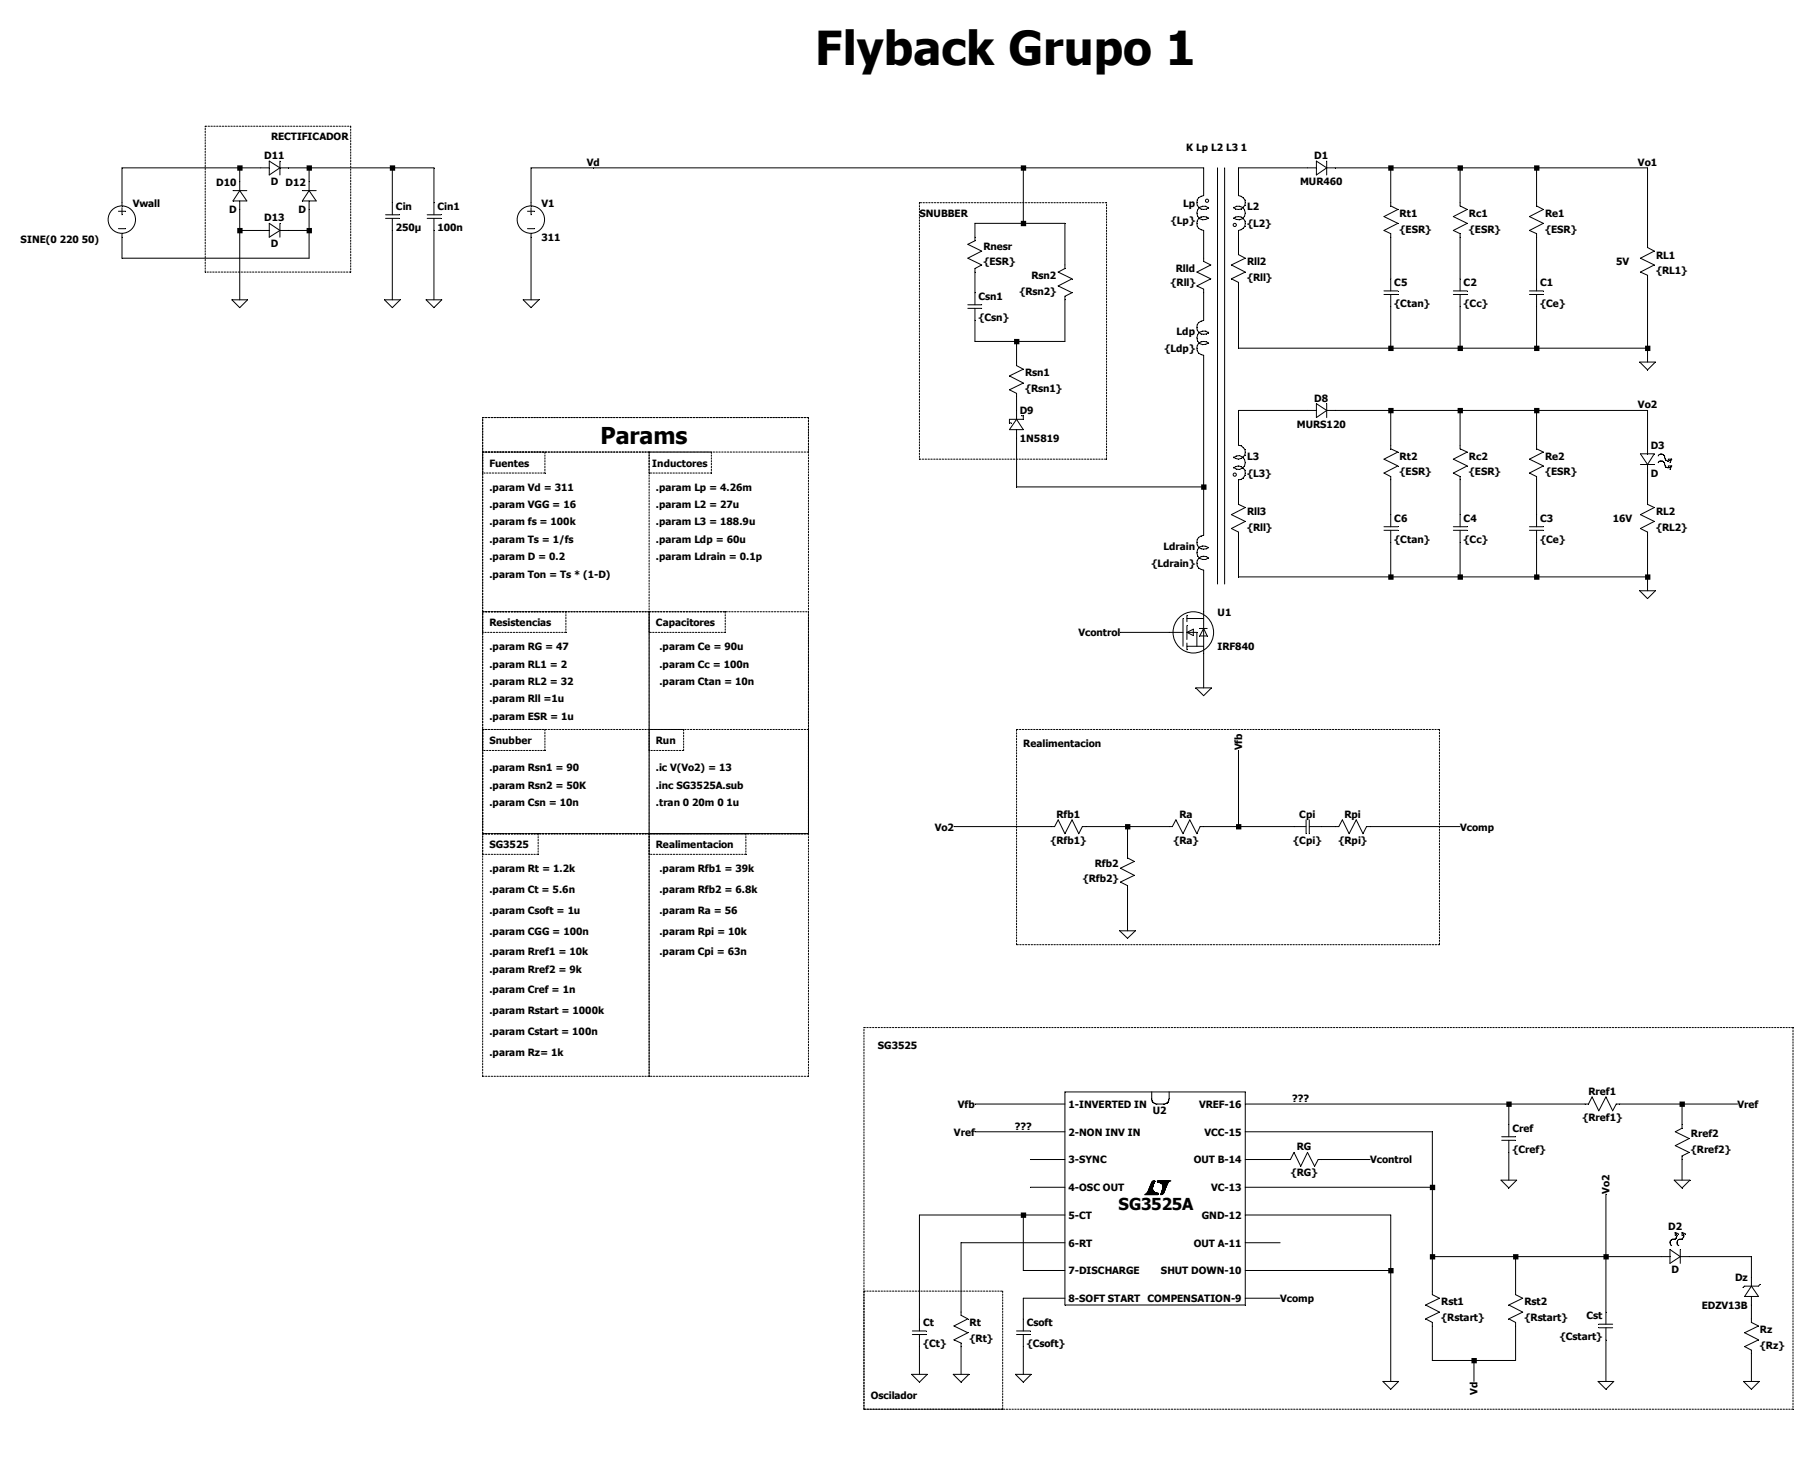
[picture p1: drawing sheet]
<svg xmlns="http://www.w3.org/2000/svg" width="216mm" height="174mm" viewBox="0 0 216 174" stroke-linecap="round" stroke-linejoin="round" font-family="sans-serif">
<g fill="none" stroke="#000" stroke-width=".12">
<path d="M28.5 20v2.7M32 20h-17.5v4.5M32 19.2l1.3 .8-1.3 .8zM33.3 20h18.3v5.6M33.3 19.2v1.6M36.8 20v2.7M46.7 20v5.6M121.8 20v6.6M144.9 20v49.5M145.8 20v49.5M156.7 20h-9.3v3.3a.82 .82 0 0 1 .8 1.1 .82 .82 0 0 1-1.4 .3M156.7 19.2l1.2 .8-1.2 .8z"/>
<path d="M157.9 20h38.2v9.5l.8 .4-1.7 .8 1.7 .8-1.7 .9 .9 .4v10.3M157.9 19.2v1.6M165.5 20v4.5l.9 .4-1.7 .9 1.7 .8-1.7 .8 .8 .4v6.8M173.8 20v4.5l.8 .4-1.6 .9 1.6 .8-1.6 .8 .8 .4v6.8M182.9 20v4.5l.8 .4-1.7 .9 1.7 .8-1.7 .8 .9 .4v6.8M14.1 25.1h.8M14.1 27.2h.8M14.5 24.7v.9M27.6 35.7h1.9l-1 .9zM27.7 22.7h1.7M28.5 22.7l.9 1.2h-1.7zM28.5 23.9v11.8"/>
<path d="M28.5 27.4h3.5M32 26.6l1.3 .8-1.3 .8zM33.3 26.6v1.6M33.3 27.4h3.5M36 22.7h1.6M36.8 23.9v6.8h-22.3v-2.9M36.8 22.7l.8 1.2h-1.6zM45.8 35.7h1.8l-.9 .9zM45.9 25.6h1.6M45.9 26h1.6M46.7 26v9.7M50.7 35.7h1.9l-1 .9z"/>
<path d="M50.8 25.6h1.7M50.8 26h1.7M51.6 26v9.7M62.3 35.7h1.8l-.9 .9zM62.8 25.1h.8M62.8 27.2h.8M63.2 24.5v-4.5h80.1v3.3a.82 .82 0 0 0-.8 1.1 .82 .82 0 0 0 1.3 .3M63.2 24.7v.9M63.2 27.8v7.9M115.2 36.7h1.6M115.2 36.3h1.6M116 36.3v-4.3l.8-.5-1.6-.8 1.6-.8-1.6-.8 .8-.4v-2.1h10.7v5.4l-.8 .4 1.7 .8-1.7 .8 1.7 .8-.9 .5v5.3h-10.7v-3.9"/>
<path d="M143.8 24.8a.82 .82 0 0 0-1.1 0 .82 .82 0 0 0 0 1.1 .82 .82 0 0 0 1.1 0M143.8 26a.84 .84 0 0 0-1.3 .3 .84 .84 0 0 0 .8 1.1v3.7l.8 .4-1.6 .9 1.6 .8-1.6 .8 .8 .4v3.7a.82 .82 0 0 0-.8 1.2 .82 .82 0 0 0 1.3 .2M143.8 39.6a.82 .82 0 0 0-1.1 0 .82 .82 0 0 0 0 1.2 .82 .82 0 0 0 1.1 0M146.8 24.8a.82 .82 0 0 1 1.2 0 .82 .82 0 0 1 0 1.1 .82 .82 0 0 1-1.2 0M146.8 26a.84 .84 0 0 1 1.4 .3 .84 .84 0 0 1-.8 1.1v2.9l.8 .4-1.6 .8 1.6 .9-1.6 .8 .8 .4v7.8h48.7M164.7 34.6h1.7M164.7 35h1.7M165.5 35v6.4M173 34.6h1.6M173 35h1.6M173.8 35v6.4M182 34.6h1.7"/>
<path d="M182 35h1.7M182.9 35v6.4M57.4 49.7h38.8v78.4h-38.8zM57.4 53.8h38.8M64.9 53.8v2.5h-7.5M77.3 53.8v74.3M84.7 53.8v2.5h-7.4M121 49.9l.8 1.2h-1.7zM121 40.6v2.9l.8 .4-1.7 .8 1.7 .9-1.7 .8 .9 .4v3.1M121 51.1v6.9h22.3M121.6 49.5h.2v.4h-1.7v.4h.3M143.8 40.8a.84 .84 0 0 0-1.3 .3 .84 .84 0 0 0 .8 1.2v21.4a.84 .84 0 0 0-.8 1.2 .84 .84 0 0 0 1.3 .2"/>
<path d="M146.8 54.5a.82 .82 0 0 1 1.2 0 .82 .82 0 0 1 0 1.1 .82 .82 0 0 1-1.2 0M146.8 55.7a.82 .82 0 0 1 1.4 .3 .82 .82 0 0 1-.8 1.1v2.9l.8 .4-1.6 .9 1.6 .8-1.6 .8 .8 .4v5.4h48.7M156.7 48l1.2 .8-1.2 .9zM156.7 48.8h-9.3v4.2a.82 .82 0 0 1 .8 1.1 .82 .82 0 0 1-1.4 .3M157.9 48.8h38.2v5.2M157.9 48v1.7M165.5 48.8v4.6l.9 .4-1.7 .8 1.7 .9-1.7 .8 .8 .4v6M173.8 48.8v4.6l.8 .4-1.6 .8 1.6 .9-1.6 .8 .8 .4v6M182.9 48.8v4.6l.8 .4-1.7 .8 1.7 .9-1.7 .8 .9 .4v6M195.2 43.1h1.8l-.9 .9zM195.2 55.3h1.7M195.2 54h1.7l-.8 1.3z"/>
<path d="M196.1 55.3v4.7l.8 .4-1.7 .9 1.7 .8-1.7 .8 .9 .4v7M197.4 54.3a.43 .43 0 0 1 .5-.2 .43 .43 0 0 1 .3 .5 .4 .4 0 0 0 .3 .3 .4 .4 0 0 0 .4-.3M197.4 55.1v-.1a.45 .45 0 0 1 .5-.1 .45 .45 0 0 1 .3 .5v.2l.3 .1h.2l.2-.2M198.5 54.6h.5l-.2 .5M198.5 55.5h.5l-.2 .4M57.4 72.8h38.8M67.4 72.8v2.5h-10M86.3 72.8v2.5h-9M133.3 75.3h7.5M140.8 73.6v3.3M141.3 75.3h1.2v1.6M141.3 73.2v.8"/>
<path d="M141.3 74.5v1.6M141.3 76.5v.8M141.3 76.9h2M141.3 73.6h2M141.3 75.3l.7-.4v.7zM142.8 74.8h.9M143.3 74.8l.4 .9h-.9zM143.8 66.5a.82 .82 0 0 0-1.3 .2 .82 .82 0 0 0 .8 1.2v14M143.8 65.2a.82 .82 0 0 0-1.1 0 .82 .82 0 0 0 0 1.2 .82 .82 0 0 0 1.1 0M164.7 62.7h1.7M164.7 63.1h1.7M165.5 63.1v5.6"/>
<path d="M173 62.7h1.6M173 63.1h1.6M173.8 63.1v5.6M182 62.7h1.7M182 63.1h1.7M182.9 63.1v5.6M195.2 70.3h1.8l-.9 .9zM57.4 99.2h38.8M57.4 86.8h38.8M64.1 99.2v2.5h-6.7M64.9 86.8v2.5h-7.5M81.4 86.8v2.5h-4.1"/>
<path d="M88.8 99.2v2.5h-11.5M113.5 98.4h12l.4-.8 .8 1.6 .9-1.6 .8 1.6 .4-.8h10.7l.5-.8 .8 1.6 .8-1.6 .9 1.6 .3-.8h12.6M121 86.8h50.3v25.6h-50.3zM134.2 98.4v3.7l.8 .4-1.7 .8 1.7 .9-1.7 .8 .9 .4v5.4M142.3 81.9h1.9l-.9 .9zM147.4 89.3v9.1M155.4 97.6v1.6M155.8 98.4h3.5l.5-.8 .8 1.6 .8-1.6 .8 1.6 .4-.8h11.2M155.8 97.6v1.6M133.3 110.8h1.8l-.9 .9zM102.8 122.3h110.6v45.4h-110.6zM116 131.4h10.7"/>
<path d="M116 134.7h10.7M122.6 138h4.1M126.7 130h21.5v25.3h-21.5zM137.1 130v1.1l.1 .1 .4 .2h1l.3-.1 .2-.5v-.8M148.2 131.4h40.9l.4-.8 .8 1.6 .8-1.6 .8 1.6 .5-.8h14.4M148.2 138h5.4l.4-.8 .8 1.6 .8-1.6 .9 1.6 .4-.8h6.2M148.2 134.7h22.3v19.4l.8 .4-1.6 .8 1.6 .9-1.6 .8 .8 .4v4.5h9.9v-4.5l-.8-.4 1.6-.8-1.6-.9 1.6-.8-.8-.4v-4.5M178.7 135.3h1.7M178.7 135.7h1.7M179.6 131.4v3.9M179.6 135.7v4.8M200.2 131.4v2.9l-.8 .4 1.6 .8-1.6 .9 1.6 .8-.8 .4v2.9"/>
<path d="M102.8 153.7h16.5v14M108.6 158.4h1.6M108.6 158.8h1.6M109.4 158.8v4.8M121 158.4h1.6M121 158.8h1.6M121.8 144.6v6.6h4.9M121.8 158.8v4.8M122.6 141.3h4.1M126.7 154.5h-4.9v3.9M126.7 147.9h-12.3v8.6l.8 .5-1.7 .8 1.7 .8-1.7 .9 .9 .3v3.8M126.7 144.6h-17.3v13.8"/>
<path d="M136.2 142.2h1.6M136.3 142.2h1.5M136.4 142.1h1.4M136.5 142h1.3M136.6 141.9h1M136.6 141.9h.8M136.7 141.8h.6M136.7 141.7h.5M136.7 141.6h.5M136.8 141.5h.4M136.8 141.4h.4M136.8 141.3h.4"/>
<path d="M136.9 141.2h.3M136.9 141.3h.3M136.9 141.1h.3M136.9 141h.4M137 140.9h.3M137 141h.3M137 140.8h.3M137.1 140.7h.3M137.1 140.8h.3M137.2 140.6h.2M137.3 140.5h.2M137.8 140.6h1.4"/>
<path d="M137.8 140.6h1.3M137.8 140.7h1.3M137.8 140.5h1.6M138 140.8h1M138.1 142.2h.2M138.1 142.2h.1M138.1 140.8h.9M138.2 142.1h.2M138.2 142h.3M138.2 141.9h.3M138.2 140.8h.8M138.3 141.9h.3"/>
<path d="M138.3 141.8h.3M138.3 140.9h.6M138.3 141.7h.3M138.3 141h.6M138.3 141.6h.3M138.3 141.6h.4M138.4 141h.5M138.4 141.1h.5M138.4 141.5h.3M138.4 141.4h.3M138.4 141.2h.4M138.4 141.3h.4"/>
<path d="M148.2 141.3h22.3M148.2 144.6h17.3v19.8M148.2 147.9h4.2M148.2 151.2h17.3M148.2 154.5h4.2M170.5 149.6h28.3M178.6 140.5h1.9l-.9 .9zM190.3 158h1.6M190.3 157.6h1.6M191.1 142.1v15.5M191.1 158v6.4M198.8 148.7l1.2 .9-1.2 .8z"/>
<path d="M199.3 140.5h1.8l-.9 .9zM199.3 146.7a.41 .41 0 0 1 .3 .6 .41 .41 0 0 1-.5 .2 .41 .41 0 0 0-.3 .3 .41 .41 0 0 0 .2 .4M199.8 146.9l-.4-.2v.4M200 149.6h8.4v3.5M200 148.7v1.7M200.2 146.7l.2 .2a.52 .52 0 0 1-.6 .6l-.2 .2a.36 .36 0 0 0 .2 .5M200.6 146.9l-.4-.2v.4M208.4 153.1l.9 1.2h-1.7zM208.4 154.3v3.1l.9 .4-1.7 .8 1.7 .9-1.7 .8 .8 .4v3.7M209.5 152.9l-.2 .2h-1.7l-.2 .1M108.5 163.6h1.9l-1 .9zM113.5 163.6h1.8l-.9 .9z"/>
<path d="M120.9 163.6h1.8l-.9 .9zM164.6 164.4h1.9l-1 1zM175.4 161.9v2.5M190.2 164.4h1.9l-1 1zM207.5 164.4h1.9l-1 1z"/>
<circle cx="14.5" cy="26.1" r="1.63"/>
<circle cx="63.2" cy="26.1" r="1.63"/>
<circle cx="143.7" cy="23.9" r=".19"/>
<circle cx="147" cy="26.8" r=".19"/>
<circle cx="147" cy="56.5" r=".19"/>
<circle cx="142" cy="75.3" r="2.43"/>
</g>
<path d="M28.2 19.7h.7v.6h-.7zM28.2 27.1h.7v.7h-.7zM36.5 19.7h.6v.6h-.6zM36.5 27.1h.6v.7h-.6zM46.4 19.7h.6v.6h-.6zM120.7 40.3h.6v.7h-.6zM121.5 19.7h.6v.6h-.6zM121.5 26.3h.6v.6h-.6zM121.5 144.3h.6v.6h-.6zM133.9 98.1h.6v.6h-.6zM143 57.7h.6v.6h-.6zM147.1 98.1h.6v.6h-.6zM165.2 19.7h.7v.6h-.7zM165.2 41.1h.7v.7h-.7zM165.2 48.6h.7v.6h-.7zM165.2 68.4h.7v.6h-.7zM165.2 150.9h.7v.6h-.7zM170.2 141h.6v.6h-.6zM170.2 149.3h.6v.6h-.6zM173.5 19.7h.6v.6h-.6zM173.5 41.1h.6v.7h-.6zM173.5 48.6h.6v.6h-.6zM173.5 68.4h.6v.6h-.6zM175.1 161.6h.7v.7h-.7zM179.3 131.1h.6v.6h-.6zM180.1 149.3h.6v.6h-.6zM182.6 19.7h.6v.6h-.6zM182.6 41.1h.6v.7h-.6zM182.6 48.6h.6v.6h-.6zM182.6 68.4h.6v.6h-.6zM190.8 149.3h.7v.6h-.7zM195.8 41.1h.6v.7h-.6zM195.8 68.4h.6v.6h-.6zM199.9 131.1h.6v.6h-.6z" fill-rule="evenodd" fill="#000"/>
<path d="M24.4 15h17.3M41.7 15v17.4M24.4 32.4v-17.4M41.7 32.4h-17.3M109.4 24.1v30.5M131.7 24.1h-22.3M109.4 54.6h22.3M131.7 54.6v-30.5" fill="none" stroke="#000" stroke-width=".12" stroke-dasharray=".2 .2"/>
<text font-size="5.6" x="97" y="7.8">Flyback Grupo 1</text>
<text font-size="2.8" x="71.5" y="52.9">Params</text>
<text font-size="2" x="133.1" y="144.1">SG3525A</text>
<g font-size="1.2">
<text x="32.3" y="16.7">RECTIFICADOR</text>
<text x="141.2" y="18">K Lp L2 L3 1</text>
<text x="25.7" y="22.1">D10</text>
<text x="31.5" y="18.9">D11</text>
<text x="32.2" y="22">D</text>
<text x="34" y="22.1">D12</text>
<text x="69.8" y="19.7">Vd</text>
<text x="154.7" y="22">MUR460</text>
<text x="156.4" y="18.9">D1</text>
<text x="194.9" y="19.7">Vo1</text>
<text x="2.5" y="28.9">SINE(0 220 50)</text>
<text x="15.8" y="24.6">Vwall</text>
<text x="27.3" y="25.4">D</text>
<text x="31.5" y="26.3">D13</text>
<text x="32.2" y="29.4">D</text>
<text x="35.5" y="25.4">D</text>
<text x="47.1" y="25">Cin</text>
<text x="47.1" y="27.5">250µ</text>
<text x="52.1" y="25">Cin1</text>
<text x="52.1" y="27.5">100n</text>
<text x="64.4" y="24.6">V1</text>
<text x="64.4" y="28.7">311</text>
<text x="109.4" y="25.8">SNUBBER</text>
<text x="117.1" y="29.8">Rnesr</text>
<text x="139.4" y="26.6">{Lp}</text>
<text x="140.8" y="24.6">Lp</text>
<text x="148.4" y="25">L2</text>
<text x="148.4" y="27">{L2}</text>
<text x="166.6" y="25.8">Rt1</text>
<text x="166.6" y="27.7">{ESR}</text>
<text x="174.8" y="25.8">Rc1</text>
<text x="174.8" y="27.7">{ESR}</text>
<text x="183.9" y="25.8">Re1</text>
<text x="183.9" y="27.7">{ESR}</text>
<text x="116.5" y="35.7">Csn1</text>
<text x="117.1" y="31.6">{ESR}</text>
<text x="121.3" y="35.1">{Rsn2}</text>
<text x="122.8" y="33.2">Rsn2</text>
<text x="139.3" y="34.1">{Rll}</text>
<text x="140" y="32.4">Rlld</text>
<text x="148.4" y="31.6">Rll2</text>
<text x="148.4" y="33.4">{Rll}</text>
<text x="165.9" y="34.1">C5</text>
<text x="174.2" y="34.1">C2</text>
<text x="183.3" y="34.1">C1</text>
<text x="192.4" y="31.6">5V</text>
<text x="197.1" y="30.8">RL1</text>
<text x="197.1" y="32.6">{RL1}</text>
<text x="116.5" y="38.2">{Csn}</text>
<text x="138.6" y="41.9">{Ldp}</text>
<text x="140" y="39.8">Ldp</text>
<text x="165.9" y="36.5">{Ctan}</text>
<text x="174.2" y="36.5">{Cc}</text>
<text x="183.3" y="36.5">{Ce}</text>
<text x="122" y="44.8">Rsn1</text>
<text x="122" y="46.6">{Rsn1}</text>
<text x="156.4" y="47.8">D8</text>
<text x="121.4" y="49.3">D9</text>
<text x="121.4" y="52.6">1N5819</text>
<text x="154.3" y="50.9">MURS120</text>
<text x="194.9" y="48.6">Vo2</text>
<text x="196.5" y="53.5">D3</text>
<text x="58.3" y="58.4">.param Vd = 311</text>
<text x="58.3" y="55.5">Fuentes</text>
<text x="77.6" y="55.5">Inductores</text>
<text x="78.1" y="58.4">.param Lp = 4.26m</text>
<text x="148.4" y="54.7">L3</text>
<text x="148.4" y="56.8">{L3}</text>
<text x="166.6" y="54.7">Rt2</text>
<text x="166.6" y="56.6">{ESR}</text>
<text x="174.8" y="54.7">Rc2</text>
<text x="174.8" y="56.6">{ESR}</text>
<text x="183.9" y="54.7">Re2</text>
<text x="183.9" y="56.6">{ESR}</text>
<text x="196.5" y="56.8">D</text>
<text x="58.3" y="60.5">.param VGG = 16</text>
<text x="58.3" y="62.5">.param fs = 100k</text>
<text x="58.3" y="64.6">.param Ts = 1/fs</text>
<text x="78.1" y="60.5">.param L2 = 27u</text>
<text x="78.1" y="62.5">.param L3 = 188.9u</text>
<text x="78.1" y="64.6">.param Ldp = 60u</text>
<text x="138.5" y="65.4">Ldrain</text>
<text x="148.4" y="61.3">Rll3</text>
<text x="148.4" y="63.2">{Rll}</text>
<text x="165.9" y="62.1">C6</text>
<text x="165.9" y="64.6">{Ctan}</text>
<text x="174.2" y="62.1">C4</text>
<text x="174.2" y="64.6">{Cc}</text>
<text x="183.3" y="62.1">C3</text>
<text x="183.3" y="64.6">{Ce}</text>
<text x="191.9" y="62.1">16V</text>
<text x="197.1" y="61.3">RL2</text>
<text x="197.1" y="63.2">{RL2}</text>
<text x="58.3" y="66.7">.param D = 0.2</text>
<text x="58.3" y="68.7">.param Ton = Ts * (1-D)</text>
<text x="78.1" y="66.7">.param Ldrain = 0.1p</text>
<text x="137" y="67.5">{Ldrain}</text>
<text x="58.3" y="77.4">.param RG = 47</text>
<text x="58.3" y="74.5">Resistencias</text>
<text x="78.1" y="74.5">Capacitores</text>
<text x="78.5" y="77.4">.param Ce = 90u</text>
<text x="128.4" y="75.7">Vcontrol</text>
<text x="144.9" y="73.3">U1</text>
<text x="144.9" y="77.4">IRF840</text>
<text x="58.3" y="79.5">.param RL1 = 2</text>
<text x="58.3" y="81.5">.param RL2 = 32</text>
<text x="58.3" y="83.6">.param Rll =1u</text>
<text x="78.5" y="79.5">.param Cc = 100n</text>
<text x="78.5" y="81.5">.param Ctan = 10n</text>
<text x="58.3" y="85.6">.param ESR = 1u</text>
<text x="58.3" y="88.5">Snubber</text>
<text x="78.1" y="88.5">Run</text>
<text x="121.8" y="88.9">Realimentacion</text>
<text x="147.8" y="89.3" transform="rotate(-90 147.8 89.3)">Vfb</text>
<text x="58.3" y="91.8">.param Rsn1 = 90</text>
<text x="58.3" y="93.9">.param Rsn2 = 50K</text>
<text x="58.3" y="96">.param Csn = 10n</text>
<text x="78.1" y="93.9">.inc SG3525A.sub</text>
<text x="78.1" y="96">.tran 0 20m 0 1u</text>
<text x="78.1" y="91.8">.ic V(Vo2) = 13</text>
<text x="58.3" y="100.9">SG3525</text>
<text x="78.1" y="100.9">Realimentacion</text>
<text x="111.3" y="98.8">Vo2</text>
<text x="125" y="100.4">{Rfb1}</text>
<text x="125.7" y="97.3">Rfb1</text>
<text x="139.7" y="100.4">{Ra}</text>
<text x="140.4" y="97.3">Ra</text>
<text x="153.9" y="100.4">{Cpi}</text>
<text x="154.6" y="97.3">Cpi</text>
<text x="159.3" y="100.4">{Rpi}</text>
<text x="160" y="97.3">Rpi</text>
<text x="173.8" y="98.8">Vcomp</text>
<text x="58.3" y="103.8">.param Rt = 1.2k</text>
<text x="58.3" y="106.3">.param Ct = 5.6n</text>
<text x="78.5" y="103.8">.param Rfb1 = 39k</text>
<text x="78.5" y="106.3">.param Rfb2 = 6.8k</text>
<text x="128.9" y="105">{Rfb2}</text>
<text x="130.3" y="103.2">Rfb2</text>
<text x="58.3" y="108.8">.param Csoft = 1u</text>
<text x="58.3" y="111.2">.param CGG = 100n</text>
<text x="58.3" y="113.7">.param Rref1 = 10k</text>
<text x="78.5" y="111.2">.param Rpi = 10k</text>
<text x="78.5" y="113.7">.param Cpi = 63n</text>
<text x="78.5" y="108.8">.param Ra = 56</text>
<text x="58.3" y="115.8">.param Rref2 = 9k</text>
<text x="58.3" y="118.2">.param Cref = 1n</text>
<text x="58.3" y="120.7">.param Rstart = 1000k</text>
<text x="58.3" y="125.7">.param Rz= 1k</text>
<text x="58.3" y="123.2">.param Cstart = 100n</text>
<text x="104.5" y="124.8">SG3525</text>
<text x="114" y="131.9">Vfb</text>
<text x="127.2" y="131.9">1-INVERTED IN</text>
<text x="142.7" y="131.9">VREF-16</text>
<text x="153.8" y="131.1">???</text>
<text x="189.1" y="130.3">Rref1</text>
<text x="206.8" y="131.9">Vref</text>
<text x="113.5" y="135.2">Vref</text>
<text x="120.8" y="134.4">???</text>
<text x="127.2" y="135.2">2-NON INV IN</text>
<text x="137.2" y="132.6">U2</text>
<text x="143.3" y="135.2">VCC-15</text>
<text x="154.3" y="136.9">RG</text>
<text x="180" y="134.7">Cref</text>
<text x="180" y="137.2">{Cref}</text>
<text x="188.3" y="133.4">{Rref1}</text>
<text x="201.3" y="135.4">Rref2</text>
<text x="201.3" y="137.2">{Rref2}</text>
<text x="127.2" y="138.5">3-SYNC</text>
<text x="127.2" y="141.8">4-OSC OUT</text>
<text x="142.1" y="138.5">OUT B-14</text>
<text x="144.1" y="141.8">VC-13</text>
<text x="153.6" y="140">{RG}</text>
<text x="163.1" y="138.5">Vcontrol</text>
<text x="191.6" y="142.1" transform="rotate(-90 191.6 142.1)">Vo2</text>
<text x="127.2" y="145.1">5-CT</text>
<text x="127.2" y="148.4">6-RT</text>
<text x="142.1" y="148.4">OUT A-11</text>
<text x="143" y="145.1">GND-12</text>
<text x="198.5" y="146.4">D2</text>
<text x="127.2" y="151.7">7-DISCHARGE</text>
<text x="127.2" y="155">8-SOFT START COMPENSATION-9</text>
<text x="138.2" y="151.7">SHUT DOWN-10</text>
<text x="152.4" y="155">Vcomp</text>
<text x="171.5" y="155.4">Rst1</text>
<text x="181.4" y="155.4">Rst2</text>
<text x="198.9" y="151.5">D</text>
<text x="202.6" y="155.8">EDZV13B</text>
<text x="206.5" y="152.5">Dz</text>
<text x="109.9" y="157.9">Ct</text>
<text x="109.9" y="160.3">{Ct}</text>
<text x="115.4" y="157.9">Rt</text>
<text x="115.4" y="159.7">{Rt}</text>
<text x="122.2" y="157.9">Csoft</text>
<text x="122.2" y="160.3">{Csoft}</text>
<text x="171.5" y="157.2">{Rstart}</text>
<text x="181.4" y="157.2">{Rstart}</text>
<text x="185.6" y="159.5">{Cstart}</text>
<text x="188.8" y="157">Cst</text>
<text x="209.5" y="158.7">Rz</text>
<text x="209.5" y="160.5">{Rz}</text>
<text x="103.6" y="166.5">Oscilador</text>
<text x="175.9" y="166" transform="rotate(-90 175.9 166)">Vd</text>
</g>
</svg>
